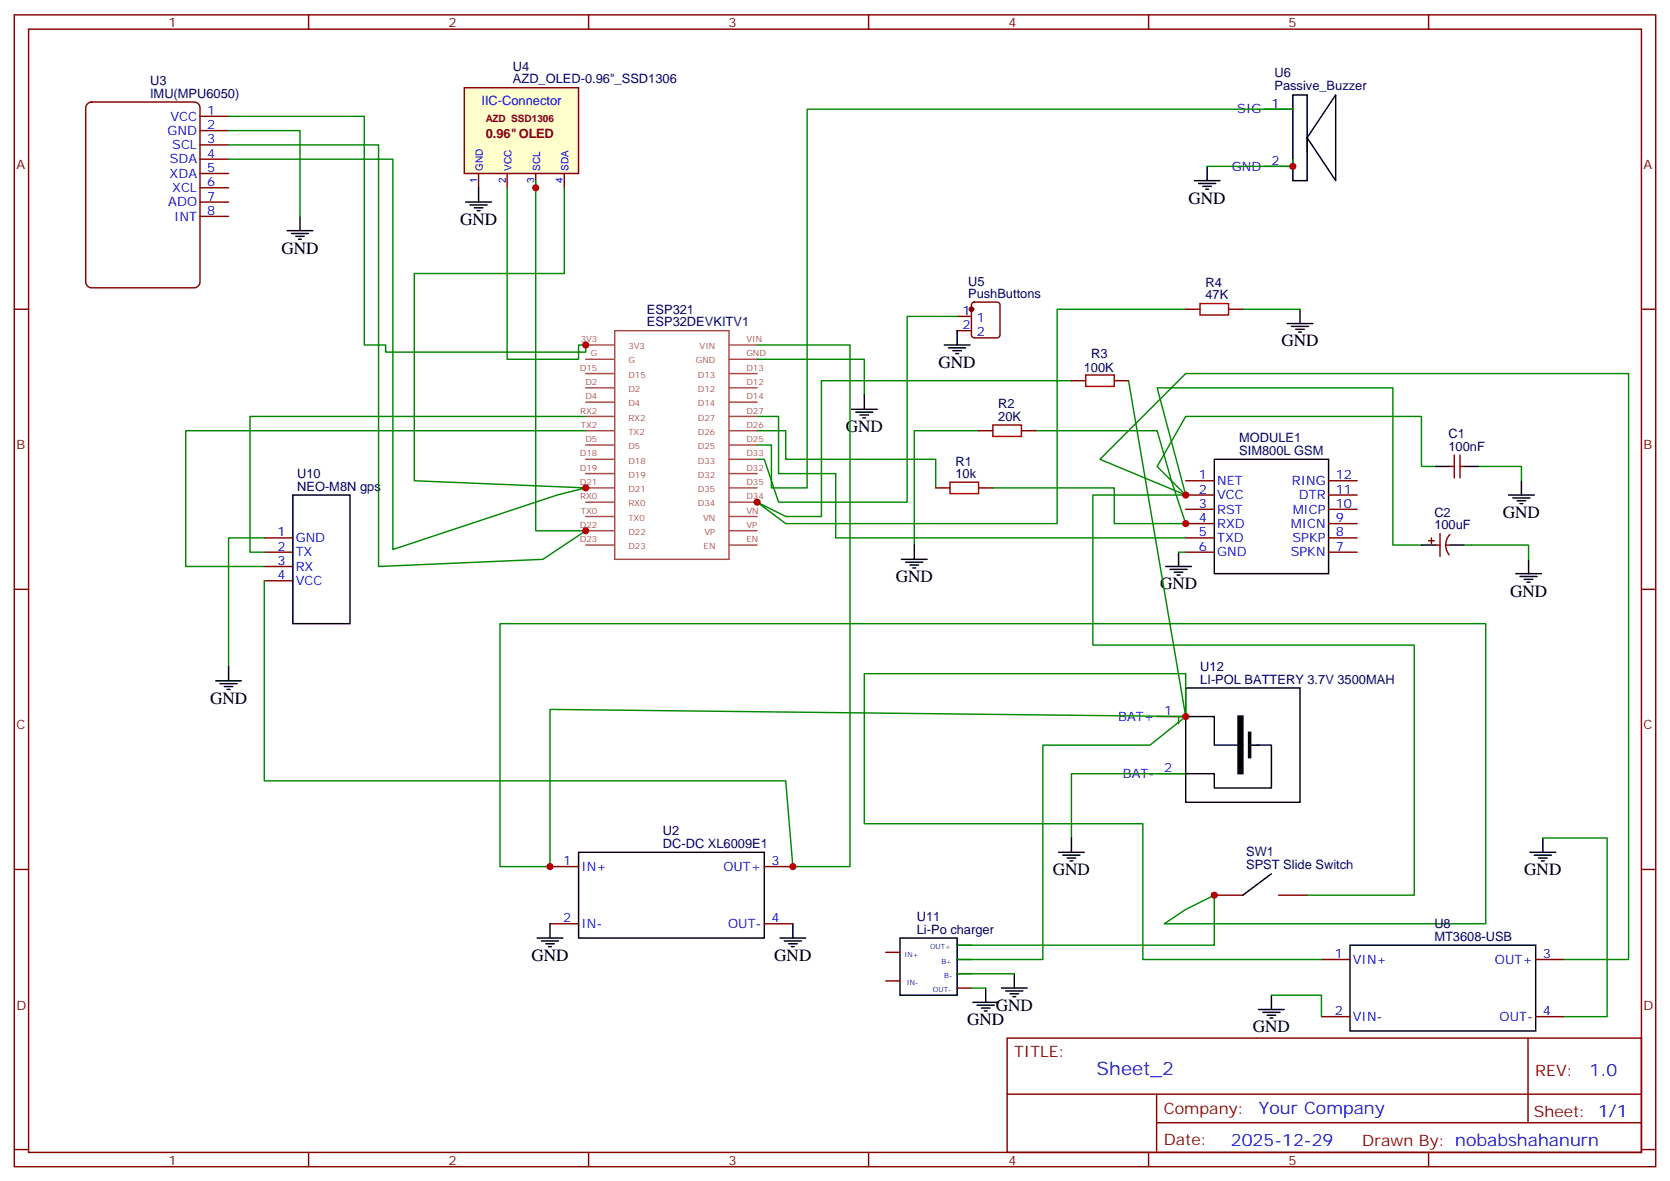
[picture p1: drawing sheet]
<svg xmlns="http://www.w3.org/2000/svg" width="412mm" height="292mm" viewBox="0 0 412 292" stroke-linecap="round" stroke-linejoin="round" font-family="sans-serif">
<g fill="none" stroke="#870000" stroke-width=".35">
<path d="M3.5 3.7h405.4v284.3h-405.4zM7.1 7.2h398.2v277.3h-398.2zM76.2 3.7v3.5M145.3 3.7v3.5M214.5 3.7v3.5M283.6 3.7v3.5M352.8 3.7v3.5M3.5 76.3h3.6M405.3 76.3h3.6M292.8 118.7h7.1M328.1 118.7h7M65.3 132.8h7"/>
<path d="M65.3 136.3h7M65.3 139.8h7M292.8 122.2h7.1M292.8 125.7h7.1M292.8 129.3h7.1M292.8 132.8h7.1M292.8 136.3h7.1M328.1 122.2h7M328.1 125.7h7M328.1 129.3h7M328.1 132.8h7M328.1 136.3h7"/>
<path d="M3.5 145.5h3.6M65.3 143.4h7M405.3 145.5h3.6M285.8 176.9h7M285.8 191h7M3.5 214.6h3.6M135.8 213.9h7.1M188.7 213.9h7.1M405.3 214.6h3.6M135.8 228h7.1M188.7 228h7.1M218.7 235.1h3.5"/>
<path d="M236.4 236.9h3.5M236.4 233.3h3.5M218.7 242.1h3.5M236.4 243.9h3.5M236.4 240.4h3.5M248.7 256.3h156.6v28.2h-156.6zM377.3 256.3v20.9M248.7 270.1h156.5M285.6 277.2h119.6M285.6 270.1v14.1M3.5 283.8h3.6M76.2 284.5v3.5"/>
<path d="M145.3 284.5v3.5M214.5 284.5v3.5M283.6 284.5v3.5M352.8 284.5v3.5M405.3 283.8h3.6"/>
</g>
<g fill="none" stroke="#000" stroke-width=".35">
<path d="M299.9 113.4h28.2v28.2h-28.2zM72.3 122.2h14.1v31.8h-14.1zM287.9 139.8h6.3M291 136.3v3.5M288.9 140.5h4.3M290 141.3h2.1M290.7 142h.7M53.3 168.1h6.3M54.3 168.8h4.3M55.4 169.5h2.1M56.1 170.2h.7M56.4 164.5v3.6"/>
<path d="M292.8 169.8h28.2v28.2h-28.2zM292.8 176.9h7.1v7h7M308.6 184h2.2M310.4 183.9h3.6v10.6h-14.1v-3.5h-7.1M142.9 210.4h45.8v21.2h-45.8zM222.2 231.6h14.2v14.1h-14.2z"/>
</g>
<path d="M305.7 176.8h1.2v14.2h-1.2zM308.3 180.8h.5v6.2h-.5z" fill="#000" stroke="#000" stroke-width=".35"/>
<path d="M65.3 132.8h-8.9v31.7M292.8 191h-28.2v15.9" fill="none" stroke="#008700" stroke-width=".35"/>
<path d="M21.5 25.8l1.1-.6h25.4a1.41 1.41 0 0 1 1.4 1.4v43a1.51 1.51 0 0 1-1.4 1.4h-25.4a1.51 1.51 0 0 1-1.4-1.4v-43z" fill="#fff" stroke="#800000" stroke-width=".35"/>
<path d="M49.4 39.3h7M49.4 35.8h7M49.4 32.2h7M49.4 28.7h7M49.4 49.9h7M49.4 53.4h7M49.4 42.8h7M49.4 46.4h7" fill="none" stroke="#870000" stroke-width=".35"/>
<path d="M114.7 21.7h28.2v21.1h-28.2z" fill="#ffc" stroke="#870000" stroke-width=".35"/>
<g fill="none" stroke="#870000" stroke-width=".35">
<path d="M312.2 27h7.1M118.2 42.8v3.6M125.2 42.8v3.6M132.3 42.8v3.6M139.3 42.8v3.6M312.2 41.1h7.1M236.4 78.1h3.5M240.1 74.8l.5-.2h5.6a.71 .71 0 0 1 .7 .7v7.4a.76 .76 0 0 1-.7 .7h-5.6a.76 .76 0 0 1-.7-.7v-7.4zM292.8 76.3h3.5M303.4 76.3h3.5M236.4 81.6h3.5M264.6 94h3.5"/>
<path d="M275.2 94h3.5M241.7 106.3h3.5M252.2 106.3h3.6M358.1 115.1h1M359.1 112.3v5.7M360.5 112.3v5.7M360.5 115.1h1.1M231.1 120.4h3.5M241.7 120.4h3.5M352.8 133.5h1.4M353.5 132.8v1.4M354.5 134.5h1.1"/>
<path d="M355.6 131.7v5.7M357 134.5h1.1M358 132a3.8 3.8 0 0 0-.1 5M299.9 221h7M315.7 221h7.1M326.3 236.9h7.1M379.2 236.9h7.1M326.3 251h7.1M379.2 251h7.1"/>
</g>
<g fill="none" stroke="#008700" stroke-width=".35">
<path d="M56.4 39.3h40.6v96.4l40.6-13.5 7-1.8-42.3-1.7v-51.2h37v-21.1M56.4 28.7h33.6v56.5h5.2v1.7h49.4v-1.7h-1.7v3.5h-17.7v-42.3M56.4 32.2h17.7v21.2M56.4 35.8h37.1v104l40.6-1.7 10.5-7.1h-12.3v-86.4M319.3 27h-120v93.4h-8.8v-10.5h-3.5M319.3 39.3v1.8h-21.2M236.4 78.1h-12.4v45.9h-31.7l-3.6-10.6h-1.7M292.8 76.3h-31.7v53h-67.1l-7-5.3 7 3.5h8.8v-33.5h61.8M306.9 76.3h14.1M187 88.7h26.4v8.8M187 85.2h22.9v128.7h-14.1l-1.8-21.1h-128.7v-49.4M278.7 94l14.1 82.9-157-1.8v38.8h-12.3v-59.9h243.4v74h-79.4l5.3-3.5 7.1-3.5v12.3h-63.5"/>
<path d="M144.6 102.8h-82.9v33.5h3.6M144.6 106.3h-98.7v33.5h19.4M187 106.3h7v7.1h37.1v7M187 102.8h5.3v14.1h14.1v15.9h86.4M241.7 106.3h-15.9v28.2M255.8 106.3h30l3.5 12.4 3.5 10.6h-17.6v-8.9h-30M354.5 115.1h-3.5v-12.3h-58.2l-7 12.3 7 7.1h-22.9v37h79.3v61.8h-26.4M365.1 115.1h10.6v3.6M291 136.3h1.8M351 134.5h-7v-38.8h-58.2l7 26.5-21.2-8.8 21.2-21.2h109.4v144.7h-15.9M361.6 134.5h15.9v3.6M292.8 176.9h-1.8v1.7"/>
<path d="M292.8 176.9l-8.8 7h-26.5v53h-21.1M292.8 176.9v-10.6h-79.4v37h68.8v33.6h44.1M381 206.9h15.9v44.1h-10.6M236.4 240.4h14.1M239.9 243.9h3.5M314 245.7h12.3v5.3"/>
</g>
<g fill="none" stroke="#000" stroke-width=".35">
<path d="M319.3 23.4h3.5v21.2h-3.5zM322.8 34l7-10.6v21.2l-7-10.6v3.5M70.9 56.9h6.4M72 57.6h4.2M73 58.3h2.1M73.7 59.1h.7M74.1 53.4v3.5M115 49.9h6.4M116.1 50.6h4.2M117.1 51.3h2.1M117.8 52h.7M118.2 46.4v3.5"/>
<path d="M294.9 44.6h6.4M296 45.3h4.2M297 46h2.2M297.7 46.7h.7M298.1 41.1v3.5M317.9 79.9h6.3M321 76.3v3.6M213.4 97.5v3.5M233.2 85.2h6.3M234.2 85.9h4.3M235.3 86.6h2.1M236 87.3h.7"/>
<path d="M236.4 81.6v3.6M318.9 80.6h4.2M320 81.3h2.1M320.7 82h.7M210.3 101h6.3M211.3 101.7h4.2M212.4 102.4h2.1M213.1 103.2h.7M354.5 115.1h3.6M361.6 115.1h3.5M375.7 118.7v3.5M222.6 138.1h6.4"/>
<path d="M223.7 138.8h4.2M224.7 139.5h2.1M225.8 134.5v3.6M351 134.5h3.5M358.1 134.5h3.5M372.5 122.2h6.4M373.6 122.9h4.2M374.6 123.6h2.2M375.4 124.3h.7M377.5 138.1v3.5M225.4 140.2h.7M374.3 141.6h6.3"/>
<path d="M375.4 142.3h4.2M376.4 143h2.1M377.1 143.7h.7M261.4 210.4h6.4M262.5 211.1h4.2M263.5 211.8h2.1M264.2 212.5h.7M264.6 206.9v3.5M314 215.7l-7.1 5.3M377.8 210.4h6.4M378.9 211.1h4.2M379.9 211.8h2.2"/>
<path d="M380.6 212.5h.8M381 206.9v3.5M132.6 231.6h6.4M133.7 232.3h4.2M134.8 233h2.1M135.5 233.7h.7M135.8 228v3.6M192.6 231.6h6.4M193.7 232.3h4.2M194.7 233h2.1M195.4 233.7h.7M195.8 228v3.6"/>
<path d="M333.4 233.3h45.8v21.2h-45.8zM240.2 247.4h6.4M241.3 248.1h4.2M242.4 248.8h2.1M243.1 249.6h.7M243.4 243.9v3.5M247.3 243.9h6.3M248.4 244.6h4.2M249.4 245.3h2.1M250.1 246h.7M250.5 240.4v3.5M310.8 249.2h6.3"/>
<path d="M311.9 249.9h4.2M312.9 250.6h2.1M313.6 251.3h.7M314 245.7v3.5"/>
</g>
<circle cx="239.9" cy="76.3" r=".53" fill="#870000" stroke="#870000" stroke-width=".35"/>
<path d="M296.3 74.9h7.1v2.9h-7.1zM268.1 92.6h7.1v2.8h-7.1zM234.6 119h7.1v2.8h-7.1zM245.2 104.9h7v2.8h-7z" fill="none" stroke="#a10000" stroke-width=".35"/>
<g fill="none" stroke="#a64a4a" stroke-width=".35">
<path d="M144.6 99.3h7M144.6 95.7h7M144.6 92.2h7M144.6 88.7h7M144.6 85.2h7M151.8 81.6h28.2v56.5h-28.2zM180 99.3h7M180 95.7h7M180 92.2h7M180 88.7h7M180 85.2h7M144.6 116.9h7"/>
<path d="M144.6 113.4h7M144.6 109.9h7M144.6 106.3h7M144.6 102.8h7M180 116.9h7M180 113.4h7M180 109.9h7M180 106.3h7M180 102.8h7M144.6 134.5h7M144.6 131h7M144.6 127.5h7"/>
<path d="M144.6 124h7M144.6 120.4h7M180 134.5h7M180 131h7M180 127.5h7M180 124h7M180 120.4h7"/>
</g>
<g fill="#c00">
<circle cx="195.8" cy="213.9" r=".88"/>
<circle cx="292.8" cy="176.9" r=".88"/>
<circle cx="319.3" cy="41.1" r=".88"/>
<circle cx="299.9" cy="221" r=".88"/>
<circle cx="135.8" cy="213.9" r=".88"/>
<circle cx="292.8" cy="129.3" r=".88"/>
<circle cx="292.8" cy="122.2" r=".88"/>
<circle cx="144.6" cy="85.2" r=".88"/>
<circle cx="187" cy="124" r=".88"/>
<circle cx="144.6" cy="120.4" r=".88"/>
<circle cx="132.3" cy="46.4" r=".88"/>
<circle cx="144.6" cy="131" r=".88"/>
</g>
<text font-size="4.6" fill="#00f" x="270.8" y="265.3">Sheet_2</text>
<g font-size="4.2">
<text x="293.5" y="50.2">GND</text>
<text x="113.6" y="55.5">GND</text>
<text x="69.5" y="62.6">GND</text>
<text x="316.4" y="85.5">GND</text>
<text x="231.8" y="90.8">GND</text>
<text x="208.8" y="106.7">GND</text>
<text x="371.1" y="127.8">GND</text>
<text x="221.2" y="143.7">GND</text>
<text x="286.5" y="145.5">GND</text>
<text x="372.9" y="147.2">GND</text>
<text x="51.9" y="173.7">GND</text>
<text x="260" y="216">GND</text>
<text x="376.4" y="216">GND</text>
<text x="131.2" y="237.2">GND</text>
<text x="191.2" y="237.2">GND</text>
<text x="245.9" y="249.6">GND</text>
<text x="238.8" y="253.1">GND</text>
<text x="309.4" y="254.8">GND</text>
</g>
<g font-size="4.2" fill="#00f">
<text x="392.5" y="265.5">1.0</text>
<text x="310.9" y="275.1">Your Company</text>
<text x="304" y="282.9">2025-12-29</text>
</g>
<g font-size="3.9" fill="#800">
<text x="250.5" y="260.8">TITLE:</text>
<text x="379.1" y="265.5">REV:</text>
<text x="287.4" y="275">Company:</text>
<text x="378.7" y="275.7">Sheet: 1/1</text>
<text x="287.4" y="282.7">Date:</text>
<text x="336.4" y="282.8">Drawn By: nobabshahanurn</text>
</g>
<g font-size="3.2" fill="#800">
<text x="41.6" y="6.7">1</text>
<text x="110.8" y="6.7">2</text>
<text x="179.9" y="6.7">3</text>
<text x="249.1" y="6.7">4</text>
<text x="318.2" y="6.7">5</text>
<text x="119.9" y="34">0.96&quot; OLED</text>
<text x="4.1" y="41.8">A</text>
<text x="405.9" y="41.8">A</text>
<text x="4.1" y="110.9">B</text>
<text x="405.9" y="110.9">B</text>
<text x="4.1" y="180.1">C</text>
<text x="405.9" y="180.1">C</text>
<text x="4.1" y="249.2">D</text>
<text x="405.9" y="249.2">D</text>
<text x="41.6" y="287.5">1</text>
<text x="110.8" y="287.5">2</text>
<text x="179.9" y="287.5">3</text>
<text x="249.1" y="287.5">4</text>
<text x="318.2" y="287.5">5</text>
</g>
<g font-size="3.2" fill="#000080">
<text x="126.7" y="17.5">U4</text>
<text x="37.1" y="21">U3</text>
<text x="126.7" y="20.6">AZD_OLED-0.96&quot;_SSD1306</text>
<text x="314.7" y="22.2">Passive_Buzzer</text>
<text x="314.7" y="19.1">U6</text>
<text x="37.1" y="24.1">IMU(MPU6050)</text>
<text x="239.1" y="70.5">U5</text>
<text x="297.7" y="70.8">R4</text>
<text x="159.8" y="77.4">ESP321</text>
<text x="239.1" y="73.5">PushButtons</text>
<text x="297.7" y="73.9">47K</text>
<text x="159.8" y="80.6">ESP32DEVKITV1</text>
<text x="269.5" y="88.5">R3</text>
<text x="267.6" y="91.7">100K</text>
<text x="246.5" y="100.8">R2</text>
<text x="246.5" y="103.9">20K</text>
<text x="306" y="112.3">SIM800L GSM</text>
<text x="306" y="109.1">MODULE1</text>
<text x="357.7" y="111.3">100nF</text>
<text x="357.7" y="108">C1</text>
<text x="73.4" y="118">U10</text>
<text x="235.9" y="118">10k</text>
<text x="235.9" y="114.9">R1</text>
<text x="73.4" y="121.1">NEO-M8N gps</text>
<text x="354.2" y="130.7">100uF</text>
<text x="354.2" y="127.6">C2</text>
<text x="296.4" y="165.6">U12</text>
<text x="296.4" y="168.8">LI-POL BATTERY 3.7V 3500MAH</text>
<text x="163.7" y="209.3">DC-DC XL6009E1</text>
<text x="163.7" y="206.2">U2</text>
<text x="307.7" y="214.6">SPST Slide Switch</text>
<text x="307.7" y="211.4">SW1</text>
<text x="226.4" y="227.3">U11</text>
<text x="226.4" y="230.5">Li-Po charger</text>
<text x="354.2" y="232.2">MT3608-USB</text>
<text x="354.2" y="229.1">U8</text>
</g>
<g font-size="3.2" fill="#00f">
<text x="42.1" y="29.8">VCC</text>
<text x="51.2" y="28.4">1</text>
<text x="118.9" y="25.9">IIC-Connector</text>
<text x="305.5" y="28">SIG</text>
<text x="314" y="26.6">1</text>
<text x="41.4" y="33.3">GND</text>
<text x="51.2" y="35.4">3</text>
<text x="51.2" y="31.9">2</text>
<text x="41.9" y="40.4">SDA</text>
<text x="42.5" y="36.8">SCL</text>
<text x="51.2" y="38.9">4</text>
<text x="314" y="40.7">2</text>
<text x="41.9" y="43.9">XDA</text>
<text x="42.5" y="47.4">XCL</text>
<text x="51.2" y="42.5">5</text>
<text x="51.2" y="46">6</text>
<text x="304.2" y="42.1">GND</text>
<text x="41.6" y="50.9">ADO</text>
<text x="51.1" y="49.5">7</text>
<text x="51.1" y="53.1">8</text>
<text x="43" y="54.5">INT</text>
<text x="237.7" y="77.8">1</text>
<text x="237.7" y="81.3">2</text>
<text x="241.2" y="79.5">1</text>
<text x="241.2" y="83">2</text>
<text x="296.1" y="118.3">1</text>
<text x="300.6" y="119.7">NET</text>
<text x="319" y="119.7">RING</text>
<text x="329.8" y="118.3">12</text>
<text x="296.1" y="121.8">2</text>
<text x="296.1" y="125.4">3</text>
<text x="300.6" y="123.3">VCC</text>
<text x="320.8" y="123.3">DTR</text>
<text x="329.8" y="121.8">11</text>
<text x="329.8" y="125.4">10</text>
<text x="296.1" y="128.9">4</text>
<text x="300.6" y="126.8">RST</text>
<text x="300.6" y="130.3">RXD</text>
<text x="318.8" y="130.3">MICN</text>
<text x="319.2" y="126.8">MICP</text>
<text x="329.8" y="128.9">9</text>
<text x="68.5" y="136">2</text>
<text x="68.5" y="132.4">1</text>
<text x="73" y="137.4">TX</text>
<text x="73" y="133.8">GND</text>
<text x="296.1" y="132.4">5</text>
<text x="296.1" y="136">6</text>
<text x="300.6" y="133.8">TXD</text>
<text x="300.6" y="137.4">GND</text>
<text x="318.7" y="137.4">SPKN</text>
<text x="319.2" y="133.8">SPKP</text>
<text x="329.8" y="132.4">8</text>
<text x="329.8" y="136">7</text>
<text x="68.5" y="143">4</text>
<text x="68.5" y="139.5">3</text>
<text x="73" y="140.9">RX</text>
<text x="73" y="144.4">VCC</text>
<text x="276.1" y="177.9">BAT+</text>
<text x="287.5" y="176.5">1</text>
<text x="287.5" y="190.6">2</text>
<text x="277.3" y="192.1">BAT-</text>
<text x="139.1" y="213.6">1</text>
<text x="143.6" y="215">IN+</text>
<text x="178.7" y="215">OUT+</text>
<text x="190.5" y="213.6">3</text>
<text x="139.1" y="227.7">2</text>
<text x="190.5" y="227.7">4</text>
<text x="143.6" y="229.1">IN-</text>
<text x="179.8" y="229.1">OUT-</text>
<text x="329.6" y="236.5">1</text>
<text x="334.1" y="237.9">VIN+</text>
<text x="369.2" y="237.9">OUT+</text>
<text x="381" y="236.5">3</text>
<text x="329.6" y="250.6">2</text>
<text x="381" y="250.6">4</text>
<text x="334.1" y="252">VIN-</text>
<text x="370.3" y="252">OUT-</text>
</g>
<text font-size="2.5" fill="#800" x="119.9" y="30.1">AZD SSD1306</text>
<g font-size="2.5" fill="#00f">
<text x="117.8" y="45.3" transform="rotate(-90 117.8 45.3)">1</text>
<text x="119.2" y="42.1" transform="rotate(-90 119.2 42.1)">GND</text>
<text x="124.9" y="45.3" transform="rotate(-90 124.9 45.3)">2</text>
<text x="126.3" y="42.1" transform="rotate(-90 126.3 42.1)">VCC</text>
<text x="131.9" y="45.3" transform="rotate(-90 131.9 45.3)">3</text>
<text x="133.3" y="42.1" transform="rotate(-90 133.3 42.1)">SCL</text>
<text x="139" y="45.3" transform="rotate(-90 139 45.3)">4</text>
<text x="140.4" y="42.1" transform="rotate(-90 140.4 42.1)">SDA</text>
</g>
<g font-size="2.1" fill="#a54b4b">
<text x="143.4" y="84.5">3V3</text>
<text x="145.9" y="88">G</text>
<text x="155.2" y="89.7">G</text>
<text x="155.2" y="86.2">3V3</text>
<text x="171.8" y="89.7">GND</text>
<text x="172.7" y="86.2">VIN</text>
<text x="184.3" y="88">GND</text>
<text x="184.3" y="84.5">VIN</text>
<text x="143.2" y="91.5">D15</text>
<text x="144.6" y="95">D2</text>
<text x="155.2" y="93.3">D15</text>
<text x="172.3" y="93.3">D13</text>
<text x="184.3" y="95">D12</text>
<text x="184.3" y="91.5">D13</text>
<text x="144.6" y="98.6">D4</text>
<text x="155.2" y="100.3">D4</text>
<text x="155.2" y="96.8">D2</text>
<text x="172.3" y="100.3">D14</text>
<text x="172.3" y="96.8">D12</text>
<text x="184.3" y="98.6">D14</text>
<text x="143.3" y="102.1">RX2</text>
<text x="143.4" y="105.6">TX2</text>
<text x="155.2" y="107.4">TX2</text>
<text x="155.2" y="103.8">RX2</text>
<text x="172.3" y="107.4">D26</text>
<text x="172.3" y="103.8">D27</text>
<text x="184.3" y="105.6">D26</text>
<text x="184.3" y="102.1">D27</text>
<text x="143.2" y="112.7">D18</text>
<text x="144.6" y="109.2">D5</text>
<text x="155.2" y="110.9">D5</text>
<text x="172.3" y="110.9">D25</text>
<text x="184.3" y="112.7">D33</text>
<text x="184.3" y="109.2">D25</text>
<text x="143.2" y="119.7">D21</text>
<text x="143.2" y="116.2">D19</text>
<text x="155.2" y="118">D19</text>
<text x="155.2" y="114.4">D18</text>
<text x="172.3" y="118">D32</text>
<text x="172.3" y="114.4">D33</text>
<text x="184.3" y="119.7">D35</text>
<text x="184.3" y="116.2">D32</text>
<text x="143.3" y="123.3">RX0</text>
<text x="155.2" y="125">RX0</text>
<text x="155.2" y="121.5">D21</text>
<text x="172.3" y="125">D34</text>
<text x="172.3" y="121.5">D35</text>
<text x="184.3" y="123.3">D34</text>
<text x="143.2" y="130.3">D22</text>
<text x="143.4" y="126.8">TX0</text>
<text x="155.2" y="128.5">TX0</text>
<text x="173.6" y="128.5">VN</text>
<text x="184.3" y="130.3">VP</text>
<text x="184.3" y="126.8">VN</text>
<text x="143.2" y="133.9">D23</text>
<text x="155.2" y="135.6">D23</text>
<text x="155.2" y="132.1">D22</text>
<text x="173.7" y="135.6">EN</text>
<text x="173.9" y="132.1">VP</text>
<text x="184.3" y="133.9">EN</text>
</g>
<g font-size="1.8" fill="#00f">
<text x="223.3" y="236.1">IN+</text>
<text x="229.7" y="234.4">OUT+</text>
<text x="232.5" y="237.9">B+</text>
<text x="224" y="243.2">IN-</text>
<text x="230.4" y="245">OUT-</text>
<text x="233.2" y="241.4">B-</text>
</g>
</svg>
